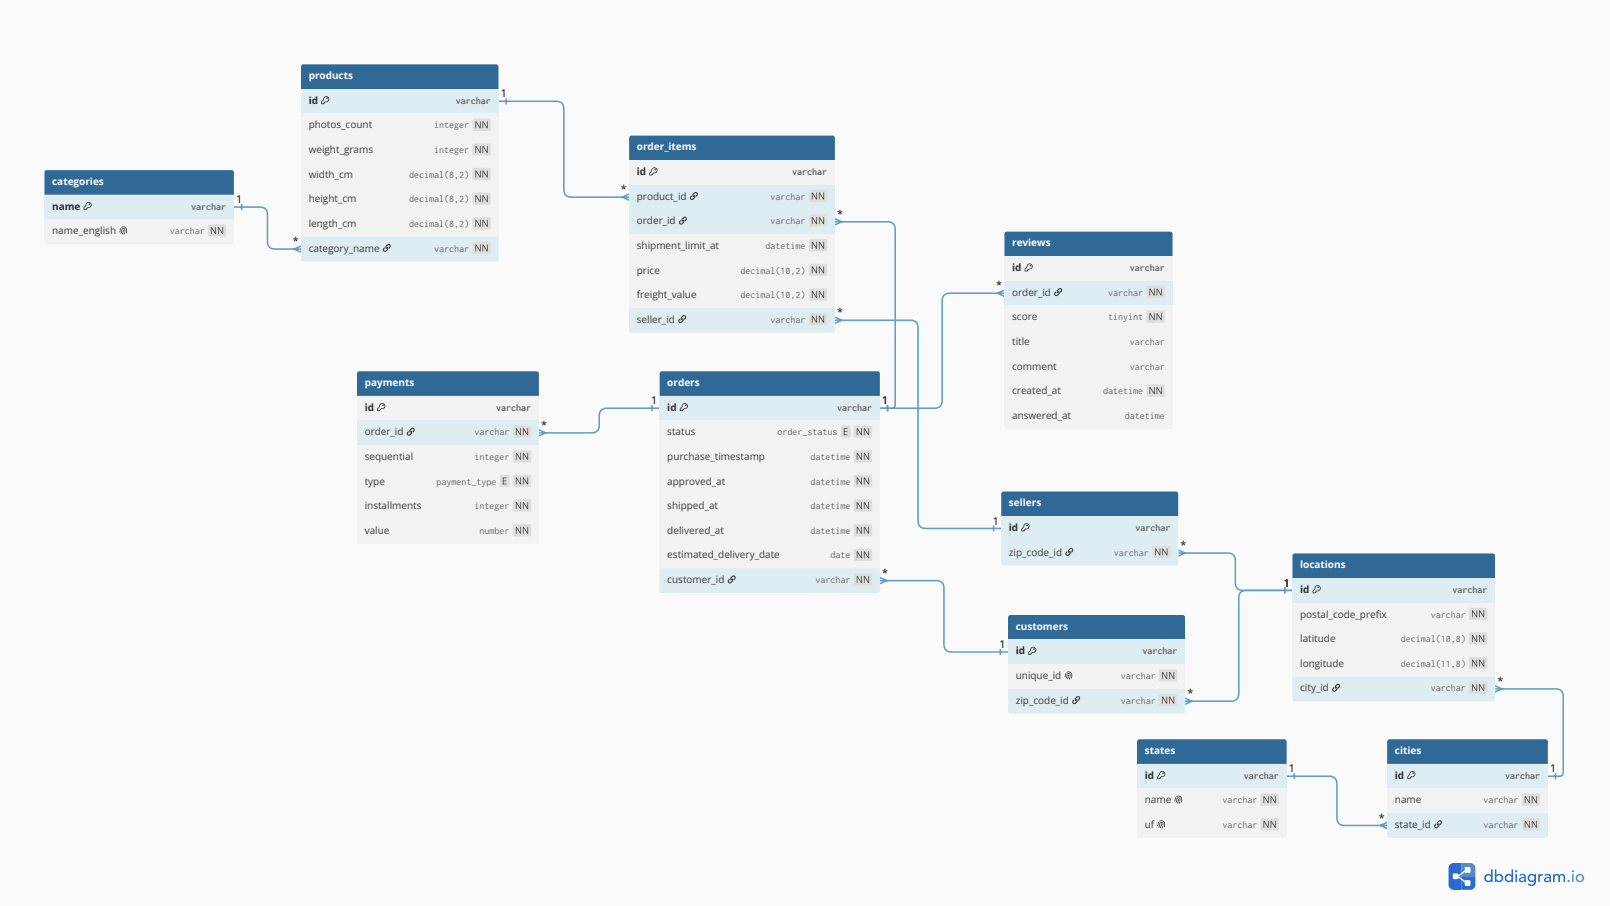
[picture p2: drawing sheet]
<svg xmlns="http://www.w3.org/2000/svg" width="677mm" height="381mm" viewBox="0 0 677 381" stroke-linecap="round" stroke-linejoin="round" font-family="sans-serif">
<path d="M0 0h677.3v381h-677.3z" fill="#fafafa"/>
<path d="M614.9 362.9h3.7l1.5 .7 .6 1.5v3.4h-5.8z" fill="#428cff"/>
<path d="M614.9 368.5h5.8v3.6l-.6 1.5-1.5 .6h-3.7z" fill="#2670de"/>
<path d="M610.1 363.6l1.5-.7h3.3v11.3l-3.9-.1-1.3-1-.3-1v-7z" fill="#2161cf"/>
<g fill="#fff">
<path d="M612.5 368.8l4.7-3.4 .3 .5-4.7 3.3z"/>
<path d="M612.8 367.8l4.5 3.5-.3 .4-4.5-3.5z"/>
<path d="M611.4 367.4l2.2 .1-.2 2.2-2.1-.2zM616.3 364.8l2.1-.1 .2 2.1-2.2 .2zM616.3 370.3l2.1-.1 .2 2.1-2.2 .2z"/>
</g>
<path d="M624.9 368l1.2-.5 1.2 .6v-2.5h.6v5.3h-.6v-.5a1.71 1.71 0 0 1-2.5 .1 1.71 1.71 0 0 1 .1-2.5zM625 369.3a1.15 1.15 0 0 0 2.3 0 1.15 1.15 0 0 0-2.3 0zM628.9 365.6h.6v2.5a1.68 1.68 0 0 1 2.4 0 1.68 1.68 0 0 1 0 2.3 1.68 1.68 0 0 1-2.4 0v.5h-.6zM629.5 369.3a1.15 1.15 0 0 0 2.3 0 1.15 1.15 0 0 0-2.3 0zM633.5 368l1.2-.5 1.2 .6v-2.5h.7v5.3h-.7v-.5a1.71 1.71 0 0 1-2.5 .1 1.71 1.71 0 0 1 .1-2.5zM633.7 369.3a1.14 1.14 0 0 0 2.2 0 1.14 1.14 0 0 0-2.2 0zM637.4 366.4a.46 .46 0 0 1 .9 0 .46 .46 0 0 1-.9 0zM637.5 367.6h.7v3.3h-.7zM639.2 368a1.56 1.56 0 0 1 2.7 .6v2.3h-.5v-.5a1.2 1.2 0 0 1-1.6 .7 1.2 1.2 0 0 1-.7-1.5 1.2 1.2 0 0 1 1.5-.7h.7a.95 .95 0 0 0-.7-.9 .95 .95 0 0 0-1 .4zM639.8 369.6a.79 .79 0 0 0 .8 .9 .79 .79 0 0 0 .7-1l-.6-.2zM643.2 368l1.2-.5 1.2 .6v-.5h.6v3.3a1.97 1.97 0 0 1-1.4 1.7 1.97 1.97 0 0 1-2.1-.6l.5-.5a1.32 1.32 0 0 0 1.6 .5 1.32 1.32 0 0 0 .7-1.6 1.68 1.68 0 0 1-2.4 0 1.68 1.68 0 0 1 .1-2.4zM643.4 369.2a1.11 1.11 0 0 0 2.2 0 1.11 1.11 0 0 0-2.2 0zM647.1 367.6h.7v.5l.5-.5h.8l-.2 .6a.92 .92 0 0 0-1.1 1.1v1.6h-.7zM649.8 368a1.56 1.56 0 0 1 2.7 .6v2.3h-.6v-.5a1.2 1.2 0 0 1-1.5 .7 1.2 1.2 0 0 1-.7-1.5 1.2 1.2 0 0 1 1.5-.7h.7a.95 .95 0 0 0-.7-.9 .95 .95 0 0 0-1.1 .4zM650.4 369.6a.79 .79 0 0 0 .8 .9 .79 .79 0 0 0 .7-1l-.6-.2zM653.4 367.6h.6v.5l.5-.5 .8-.1a.88 .88 0 0 0 1.5 .1h.8l.7 .5 .1 2.8h-.6v-2a.8 .8 0 0 0-.9-.8 .8 .8 0 0 0-.7 1v1.8h-.6v-1.7a.82 .82 0 0 0-.8-1.1 .82 .82 0 0 0-.7 1.1v1.7h-.7z" fill="#2161cf"/>
<path d="M659.5 370.5a.46 .46 0 0 1 .9 0 .46 .46 0 0 1-.9 0zM661.3 366.4a.46 .46 0 0 1 .9 0 .46 .46 0 0 1-.9 0zM661.4 367.6h.7v3.3h-.7zM662.9 369.2a1.77 1.77 0 0 1 3.5 0 1.77 1.77 0 0 1-3.5 0zM663.6 369.3a1.15 1.15 0 0 0 2.3 0 1.15 1.15 0 0 0-2.3 0z" fill="#428cff"/>
<g fill="none" stroke="#619ccc" stroke-width=".65" stroke-linecap="butt">
<path d="M209.7 42.6h24.3a2.86 2.86 0 0 1 3.2 3.2v33.9a2.86 2.86 0 0 0 3.2 3.2h24.3M213 41.3v2.6M98.4 87.1h10.9a2.86 2.86 0 0 1 3.2 3.2v11.2a2.86 2.86 0 0 0 3.3 3.2h10.8M101.6 85.8v2.6M264.7 81.6l-2.9 1.3 2.9 1.3M351.2 93.3h22.2a2.86 2.86 0 0 1 3.2 3.2v73.6l-.4 1.2a3.3 3.3 0 0 1-2.8 .4M351.2 92l2.9 1.3-2.9 1.3M126.6 103.4l-2.9 1.3 2.9 1.3M351.2 134.7h31.8a2.86 2.86 0 0 1 3.2 3.2v81.1a2.86 2.86 0 0 0 3.3 3.2h31.7M351.2 133.4l2.9 1.3-2.9 1.3M422.6 123.3h-23a2.86 2.86 0 0 0-3.2 3.2v41.9a2.86 2.86 0 0 1-3.3 3.3h-19.7M422.6 122l-2.9 1.3 2.9 1.3"/>
<path d="M274.3 170.4v2.6M277.5 171.7h-22.2a2.86 2.86 0 0 0-3.2 3.2v3.9a2.86 2.86 0 0 1-3.2 3.2h-22.2M370.2 171.7h3.2M373.4 170.4v2.6M226.7 180.7l2.9 1.3-2.9 1.3M418 220.9v2.6M495.7 232.6h20.8a2.86 2.86 0 0 1 3.2 3.2v9.2a2.86 2.86 0 0 0 3.2 3.3h17.6M495.7 231.3l2.9 1.3-2.9 1.3M370.2 244.2h23.7a2.86 2.86 0 0 1 3.2 3.2v23.5a2.86 2.86 0 0 0 3.3 3.3h23.7M370.2 242.9l2.9 1.3-2.9 1.3M540.5 248.3h-16.1a2.86 2.86 0 0 0-3.3 3.2v40.2a2.86 2.86 0 0 1-3.2 3.2h-19.4M540.5 247v2.6"/>
<path d="M543.7 248.3h-3.2M420.9 272.9v2.6M498.5 293.6l3 1.3-3 1.3M629 289.7h25.4a2.86 2.86 0 0 1 3.2 3.2v31.9l-.4 1.2a3.3 3.3 0 0 1-2.8 .4h-3.2M629 288.4l2.9 1.3-2.9 1.3M541.3 326.4h17.9a2.86 2.86 0 0 1 3.2 3.3v14.2a2.86 2.86 0 0 0 3.3 3.2h17.9M544.5 325.1v2.6M654.4 325.1v2.6M583.6 345.8l-2.9 1.3 2.9 1.3"/>
</g>
<path d="M126.9 27.4l.7-.3h81.1l.7 .3 .3 .6v81l-.3 .6-.7 .3h-81.1l-.7-.3-.3-.6v-81z" fill="#f2f2f2"/>
<path d="M126.9 27.4l.7-.3h81.1l.7 .3 .3 .6v9.4h-83.1v-9.4z" fill="#306996"/>
<path d="M126.6 37.4h83.1v10.4h-83.1z" fill="#deedf2"/>
<path d="M136.6 41a.96 .96 0 0 1 1.6 .5 .96 .96 0 0 1-1.3 1.1l-.8 .6v.3h-.7v-.6l.9-.9zM136.2 40.9l-.2 1-.9 .8 .1 1.1h1.1l.7-.9a1.27 1.27 0 0 0 1.4-1.7 1.27 1.27 0 0 0-2.2-.3zM137.2 41.4a.35 .35 0 0 0 .7 0 .35 .35 0 0 0-.7 0z" fill="#2b2b2b"/>
<path d="M126.6 47.8h83.1v10.3h-83.1z" fill="#f2f2f2"/>
<path d="M199 50h7.2l.3 .5-.1 4.2-.6 .4-6.8-.1-.3-.6v-3.9z" fill="#dedede"/>
<g fill="#3d3d3d">
<path d="M200 51h.4l1.5 2.5v-2.5h.3v2.9h-.4l-1.5-2.4v2.4h-.3z"/>
<path d="M203 51h.4l1.5 2.5v-2.5h.3v2.9h-.4l-1.5-2.4v2.4h-.3z"/>
</g>
<path d="M126.6 58.1h83.1v10.4h-83.1z" fill="#f2f2f2"/>
<path d="M199 60.3h7.2l.3 .6-.1 4.2-.6 .3-6.8-.1-.3-.5v-3.9z" fill="#dedede"/>
<g fill="#3d3d3d">
<path d="M200 61.4h.4l1.5 2.4v-2.4h.3v2.9h-.4l-1.5-2.5v2.5h-.3z"/>
<path d="M203 61.4h.4l1.5 2.4v-2.4h.3v2.9h-.4l-1.5-2.5v2.5h-.3z"/>
</g>
<path d="M126.6 68.5h83.1v10.4h-83.1z" fill="#f2f2f2"/>
<path d="M199 70.7h7.2l.3 .5-.1 4.3-.6 .3-6.8-.1-.3-.6v-3.9z" fill="#dedede"/>
<g fill="#3d3d3d">
<path d="M200 71.7h.4l1.5 2.5v-2.5h.3v2.9h-.4l-1.5-2.4v2.4h-.3z"/>
<path d="M203 71.7h.4l1.5 2.5v-2.5h.3v2.9h-.4l-1.5-2.4v2.4h-.3z"/>
</g>
<path d="M126.6 78.9h83.1v10.3h-83.1z" fill="#f2f2f2"/>
<path d="M199 81.1l7.2-.1 .3 .6-.1 4.2-.6 .3h-6.8l-.3-.6v-3.9z" fill="#dedede"/>
<g fill="#3d3d3d">
<path d="M200 82.1h.4l1.5 2.4v-2.4h.3v2.9h-.4l-1.5-2.4v2.4h-.3z"/>
<path d="M203 82.1h.4l1.5 2.4v-2.4h.3v2.9h-.4l-1.5-2.4v2.4h-.3z"/>
</g>
<path d="M126.6 89.2h83.1v10.4h-83.1z" fill="#f2f2f2"/>
<path d="M199 91.4h7.2l.3 .6-.1 4.2-.6 .3-6.8-.1-.3-.6v-3.8z" fill="#dedede"/>
<g fill="#3d3d3d">
<path d="M200 92.4h.4l1.5 2.5v-2.5h.3v3h-.4l-1.5-2.5v2.5h-.3z"/>
<path d="M203 92.4h.4l1.5 2.5v-2.5h.3v3h-.4l-1.5-2.5v2.5h-.3z"/>
</g>
<path d="M126.6 99.6h83.1v9.4l-.3 .6-.7 .3h-81.1l-.7-.3-.3-.6z" fill="#deedf2"/>
<path d="M162.4 103.3l.4-.5a.92 .92 0 0 1 1.6 .3 .92 .92 0 0 1-1 1.3l.5-.8-.1-.4-.5-.1-.6 .6-.2 1-.4-.7zM161.3 104.4l.6-.3-.4 1 .6 .3 .8-.7-.2-.6 .3-.3a1.24 1.24 0 0 1-.2 1.8 1.24 1.24 0 0 1-1.7-.2z" fill="#3d3d3d"/>
<path d="M199 101.8l7.2-.1 .3 .6-.1 4.2-.6 .3h-6.8l-.3-.6v-3.9z" fill="#dedede"/>
<g fill="#3d3d3d">
<path d="M200 102.8h.4l1.5 2.4v-2.4h.3v2.9h-.4l-1.5-2.4v2.4h-.3z"/>
<path d="M203 102.8h.4l1.5 2.4v-2.4h.3v2.9h-.4l-1.5-2.4v2.4h-.3z"/>
</g>
<path d="M19 71.8l.7-.3 78.1 .1 .6 .9-.1 29.5-.9 .6-78.1-.1-.6-.9v-29.1z" fill="#f2f2f2"/>
<path d="M19 71.8l.7-.3h77.7l.7 .3 .3 .7v9.4h-79.7v-9.4z" fill="#306996"/>
<path d="M18.7 81.9h79.7v10.4h-79.7z" fill="#deedf2"/>
<path d="M36.6 85.5a.96 .96 0 0 1 1.6 .5 .96 .96 0 0 1-1.3 1.1l-.8 .6v.3h-.6v-.7l.9-.9zM36.3 85.4l-.3 .9-.8 .9v1h1.2l.6-.8a1.27 1.27 0 0 0 1.5-1.7 1.27 1.27 0 0 0-2.2-.3zM37.3 85.8a.32 .32 0 0 0 .6 0 .32 .32 0 0 0-.6 0z" fill="#2b2b2b"/>
<path d="M18.7 92.3h79.7v9.3l-.3 .7-.7 .3h-77.7l-.7-.3-.3-.7z" fill="#f2f2f2"/>
<path d="M52.4 97.7l.2 .2-.4 .7zM51.8 96.7a1.26 1.26 0 0 1-.3 1.9l-.2-.1zM51.3 96.2a.83 .83 0 0 1 1.2 0 .83 .83 0 0 1-.1 1.2v-.1a.57 .57 0 0 0-.2-.9 .57 .57 0 0 0-.8 .4 1.03 1.03 0 0 1-.6 1.4zM51.1 95.5a1.7 1.7 0 0 1 2.1 .5 1.7 1.7 0 0 1-.1 2.2l-.1-.1a1.58 1.58 0 0 0 0-1.9 1.58 1.58 0 0 0-1.9-.5zM50.6 96l.3 .1-.2 .5a.69 .69 0 0 1-.4 1.1z" fill="#3d3d3d"/>
<path d="M87.7 94.5l7.1-.1 .4 .6-.1 4.2-.6 .3h-6.8l-.3-.6v-3.9z" fill="#dedede"/>
<g fill="#3d3d3d">
<path d="M88.7 95.5h.4l1.5 2.4v-2.4h.3v2.9h-.4l-1.5-2.4v2.4h-.3z"/>
<path d="M91.7 95.5h.3l1.6 2.4v-2.4h.3v2.9h-.4l-1.5-2.4v2.4h-.3z"/>
</g>
<path d="M277.8 156.4l.7-.3h90.7l.7 .3 .3 .7v91.3l-.3 .7-.7 .2h-90.7l-.7-.2-.3-.7v-91.3z" fill="#f2f2f2"/>
<path d="M277.8 156.4l.7-.3h90.7l.7 .3 .3 .7v9.4h-92.7v-9.4z" fill="#306996"/>
<path d="M277.5 166.5h92.7v10.4h-92.7z" fill="#deedf2"/>
<path d="M287.4 170.1a.96 .96 0 0 1 1.6 .5 .96 .96 0 0 1-1.2 1.1l-.9 .6v.3h-.6v-.7l.9-.9zM287.1 170l-.2 .9-.9 .9v1h1.2l.6-.8a1.27 1.27 0 0 0 1.5-1.7 1.27 1.27 0 0 0-2.2-.3zM288.1 170.4a.35 .35 0 0 0 .7 0 .35 .35 0 0 0-.7 0z" fill="#2b2b2b"/>
<path d="M277.5 176.9h92.7v10.3h-92.7z" fill="#f2f2f2"/>
<path d="M359.4 179.1l7.2-.1 .3 .6-.1 4.2-.5 .3h-6.8l-.4-.6v-3.9z" fill="#dedede"/>
<g fill="#3d3d3d">
<path d="M360.4 180.1h.4l1.5 2.4v-2.4h.3v2.9h-.3l-1.6-2.4v2.4h-.3z"/>
<path d="M363.4 180.1h.4l1.5 2.4v-2.4h.3v2.9h-.4l-1.5-2.4v2.4h-.3z"/>
</g>
<path d="M353.9 179.1l3.3-.1 .5 .2 .1 4.3-.2 .5-3.3 .1-.6-.2-.1-4.3z" fill="#dedede"/>
<path d="M354.9 180.1h1.6v.3h-1.2v.9h1.2v.3h-1.2v1.1h1.2v.3h-1.6z" fill="#3d3d3d"/>
<path d="M277.5 187.2h92.7v10.4h-92.7z" fill="#f2f2f2"/>
<path d="M359.4 189.4h7.2l.3 .6-.1 4.2-.5 .3-6.8-.1-.4-.6v-3.8z" fill="#dedede"/>
<g fill="#3d3d3d">
<path d="M360.4 190.4h.4l1.5 2.5v-2.5h.3v3h-.3l-1.6-2.5v2.5h-.3z"/>
<path d="M363.4 190.4h.4l1.5 2.5v-2.5h.3v3h-.4l-1.5-2.5v2.5h-.3z"/>
</g>
<path d="M277.5 197.6h92.7v10.3h-92.7z" fill="#f2f2f2"/>
<path d="M359.4 199.8h7.2l.3 .5-.1 4.2-.5 .3h-6.8l-.4-.6v-3.9z" fill="#dedede"/>
<g fill="#3d3d3d">
<path d="M360.4 200.8h.4l1.5 2.4v-2.4h.3v2.9h-.3l-1.6-2.4v2.4h-.3z"/>
<path d="M363.4 200.8h.4l1.5 2.4v-2.4h.3v2.9h-.4l-1.5-2.4v2.4h-.3z"/>
</g>
<path d="M277.5 207.9h92.7v10.4h-92.7z" fill="#f2f2f2"/>
<path d="M359.4 210.1h7.2l.3 .6-.1 4.2-.5 .3-6.8-.1-.4-.5v-3.9z" fill="#dedede"/>
<g fill="#3d3d3d">
<path d="M360.4 211.2h.4l1.5 2.4v-2.4h.3v2.9h-.3l-1.6-2.5v2.5h-.3z"/>
<path d="M363.4 211.2h.4l1.5 2.4v-2.4h.3v2.9h-.4l-1.5-2.5v2.5h-.3z"/>
</g>
<path d="M277.5 218.3h92.7v10.3h-92.7z" fill="#f2f2f2"/>
<path d="M359.4 220.5h7.2l.3 .5-.1 4.2-.5 .4-6.8-.1-.4-.6v-3.9z" fill="#dedede"/>
<g fill="#3d3d3d">
<path d="M360.4 221.5h.4l1.5 2.5v-2.5h.3v2.9h-.3l-1.6-2.4v2.4h-.3z"/>
<path d="M363.4 221.5h.4l1.5 2.5v-2.5h.3v2.9h-.4l-1.5-2.4v2.4h-.3z"/>
</g>
<path d="M277.5 228.6h92.7v10.4h-92.7z" fill="#f2f2f2"/>
<path d="M359.4 230.8h7.2l.3 .6-.1 4.2-.5 .3-6.8-.1-.4-.5v-3.9z" fill="#dedede"/>
<g fill="#3d3d3d">
<path d="M360.4 231.9h.4l1.5 2.4v-2.4h.3v2.9h-.3l-1.6-2.5v2.5h-.3z"/>
<path d="M363.4 231.9h.4l1.5 2.4v-2.4h.3v2.9h-.4l-1.5-2.5v2.5h-.3z"/>
</g>
<path d="M277.5 239h92.7v9.4l-.3 .7-.7 .2h-90.7l-.7-.2-.3-.7z" fill="#deedf2"/>
<path d="M307.5 242.7l.4-.4a.92 .92 0 0 1 1.6 .3 .92 .92 0 0 1-1 1.2l.5-.8-.1-.4-.5-.1-.6 .6-.2 1-.4-.7zM306.4 243.8l.6-.2-.4 1 .6 .3 .8-.8-.2-.6 .3-.2a1.24 1.24 0 0 1-.2 1.7 1.24 1.24 0 0 1-1.7-.2z" fill="#3d3d3d"/>
<path d="M359.4 241.2h7.2l.3 .5-.1 4.2-.5 .4-6.8-.1-.4-.6v-3.9z" fill="#dedede"/>
<g fill="#3d3d3d">
<path d="M360.4 242.2h.4l1.5 2.5v-2.5h.3v2.9h-.3l-1.6-2.4v2.4h-.3z"/>
<path d="M363.4 242.2h.4l1.5 2.5v-2.5h.3v2.9h-.4l-1.5-2.4v2.4h-.3z"/>
</g>
<path d="M265 57.3l.7-.3h84.6l.7 .3 .2 .7v80.9l-.2 .7-.7 .3h-84.6l-.7-.3-.3-.7v-80.9z" fill="#f2f2f2"/>
<path d="M265 57.3l.7-.3h84.6l.7 .3 .2 .7v9.4h-86.5v-9.4z" fill="#306996"/>
<path d="M264.7 67.4h86.5v10.3h-86.5z" fill="#f2f2f2"/>
<path d="M274.6 71a.96 .96 0 0 1 1.6 .5 .96 .96 0 0 1-1.3 1l-.8 .6v.4h-.6v-.7l.9-.9zM274.3 70.9l-.3 .9-.8 .9v1h1.2l.6-.8a1.27 1.27 0 0 0 1.5-1.7 1.27 1.27 0 0 0-2.2-.3zM275.3 71.3a.32 .32 0 0 0 .6 0 .32 .32 0 0 0-.6 0z" fill="#2b2b2b"/>
<path d="M264.7 77.7h86.5v10.4h-86.5z" fill="#deedf2"/>
<path d="M291.5 81.5l.5-.5a.92 .92 0 0 1 1.5 .3 .92 .92 0 0 1-.9 1.3l.5-.8-.1-.5-.5-.1-.6 .6-.2 1.1-.4-.8zM290.5 82.5l.6-.2-.4 1 .6 .3 .7-.8-.1-.6 .3-.2a1.24 1.24 0 0 1-.2 1.7 1.24 1.24 0 0 1-1.7-.2z" fill="#3d3d3d"/>
<path d="M340.5 79.9h7.2l.3 .6-.1 4.2-.5 .3-6.8-.1-.4-.5v-3.9z" fill="#dedede"/>
<g fill="#3d3d3d">
<path d="M341.5 81h.4l1.5 2.4v-2.4h.3v2.9h-.3l-1.6-2.5v2.5h-.3z"/>
<path d="M344.5 81h.4l1.5 2.4v-2.4h.3v2.9h-.4l-1.5-2.5v2.5h-.3z"/>
</g>
<path d="M264.7 88.1h86.5v10.3h-86.5z" fill="#deedf2"/>
<path d="M286.9 91.8l.5-.4a.92 .92 0 0 1 1.6 .3 .92 .92 0 0 1-1 1.2l.5-.8-.1-.4-.5-.1-.6 .6-.2 1-.4-.7zM285.9 92.9l.6-.2-.4 1 .6 .3 .8-.8-.2-.6 .3-.2a1.24 1.24 0 0 1-.2 1.7 1.24 1.24 0 0 1-1.7-.2z" fill="#3d3d3d"/>
<path d="M340.5 90.3h7.2l.3 .5-.1 4.2-.5 .4-6.8-.1-.4-.6v-3.9z" fill="#dedede"/>
<g fill="#3d3d3d">
<path d="M341.5 91.3h.4l1.5 2.5v-2.5h.3v2.9h-.3l-1.6-2.4v2.4h-.3z"/>
<path d="M344.5 91.3h.4l1.5 2.5v-2.5h.3v2.9h-.4l-1.5-2.4v2.4h-.3z"/>
</g>
<path d="M264.7 98.4h86.5v10.4h-86.5z" fill="#f2f2f2"/>
<path d="M340.5 100.7l7.2-.1 .3 .6-.1 4.2-.5 .3-6.8-.1-.4-.5v-3.9z" fill="#dedede"/>
<g fill="#3d3d3d">
<path d="M341.5 101.7h.4l1.5 2.4v-2.4h.3v2.9h-.3l-1.6-2.5v2.5h-.3z"/>
<path d="M344.5 101.7h.4l1.5 2.4v-2.4h.3v2.9h-.4l-1.5-2.5v2.5h-.3z"/>
</g>
<path d="M264.7 108.8h86.5v10.4h-86.5z" fill="#f2f2f2"/>
<path d="M340.5 111h7.2l.3 .6-.1 4.2-.5 .3-6.8-.1-.4-.6v-3.8z" fill="#dedede"/>
<g fill="#3d3d3d">
<path d="M341.5 112h.4l1.5 2.5v-2.5h.3v3h-.3l-1.6-2.5v2.5h-.3z"/>
<path d="M344.5 112h.4l1.5 2.5v-2.5h.3v3h-.4l-1.5-2.5v2.5h-.3z"/>
</g>
<path d="M264.7 119.2h86.5v10.3h-86.5z" fill="#f2f2f2"/>
<path d="M340.5 121.4l7.2-.1 .3 .6-.1 4.2-.5 .3h-6.8l-.4-.6v-3.9z" fill="#dedede"/>
<g fill="#3d3d3d">
<path d="M341.5 122.4h.4l1.5 2.4v-2.4h.3v2.9h-.3l-1.6-2.4v2.4h-.3z"/>
<path d="M344.5 122.4h.4l1.5 2.4v-2.4h.3v2.9h-.4l-1.5-2.4v2.4h-.3z"/>
</g>
<path d="M264.7 129.5h86.5v9.4l-.2 .7-.7 .3h-84.6l-.7-.3-.3-.7z" fill="#deedf2"/>
<path d="M286.6 133.3l.5-.5a.92 .92 0 0 1 1.5 .3 .92 .92 0 0 1-.9 1.2l.5-.7-.1-.5-.5-.1-.7 .6-.1 1.1-.5-.8zM285.6 134.3l.5-.2-.3 1 .6 .3 .7-.8-.2-.6 .4-.2a1.24 1.24 0 0 1-.2 1.7 1.24 1.24 0 0 1-1.8-.2z" fill="#3d3d3d"/>
<path d="M340.5 131.7h7.2l.3 .6-.1 4.2-.5 .3-6.8-.1-.4-.6v-3.8z" fill="#dedede"/>
<g fill="#3d3d3d">
<path d="M341.5 132.8h.4l1.5 2.4v-2.4h.3v2.9h-.3l-1.6-2.5v2.5h-.3z"/>
<path d="M344.5 132.8h.4l1.5 2.4v-2.4h.3v2.9h-.4l-1.5-2.5v2.5h-.3z"/>
</g>
<path d="M150.5 156.4l.7-.3h74.5l.7 .3 .3 .7v70.6l-.3 .7-.7 .2h-74.5l-.7-.2-.3-.7v-70.6z" fill="#f2f2f2"/>
<path d="M150.5 156.4l.7-.3h74.5l.7 .3 .3 .7v9.4h-76.5v-9.4z" fill="#306996"/>
<path d="M150.2 166.5h76.5v10.4h-76.5z" fill="#f2f2f2"/>
<path d="M160.1 170.1a.96 .96 0 0 1 1.6 .5 .96 .96 0 0 1-1.3 1.1l-.8 .6v.3h-.6v-.7l.9-.9zM159.8 170l-.3 .9-.8 .9v1h1.2l.6-.8a1.27 1.27 0 0 0 1.5-1.7 1.27 1.27 0 0 0-2.2-.3zM160.8 170.4a.32 .32 0 0 0 .6 0 .32 .32 0 0 0-.6 0z" fill="#2b2b2b"/>
<path d="M150.2 176.9h76.5v10.3h-76.5z" fill="#deedf2"/>
<path d="M172.4 180.6l.5-.5a.92 .92 0 0 1 1.5 .3 .92 .92 0 0 1-.9 1.3l.5-.8-.1-.4-.5-.1-.6 .5-.2 1.1-.4-.7zM171.4 181.7l.6-.3-.4 1 .6 .3 .8-.8-.2-.6 .3-.2a1.24 1.24 0 0 1-.2 1.7 1.24 1.24 0 0 1-1.7-.1z" fill="#3d3d3d"/>
<path d="M216 179.1l7.2-.1 .3 .6-.1 4.2-.6 .3h-6.8l-.3-.6v-3.9z" fill="#dedede"/>
<g fill="#3d3d3d">
<path d="M217 180.1h.4l1.5 2.4v-2.4h.3v2.9h-.4l-1.5-2.4v2.4h-.3z"/>
<path d="M220 180.1h.4l1.5 2.4v-2.4h.3v2.9h-.4l-1.5-2.4v2.4h-.3z"/>
</g>
<path d="M150.2 187.2h76.5v10.4h-76.5z" fill="#f2f2f2"/>
<path d="M216 189.4h7.2l.3 .6-.1 4.2-.6 .3-6.8-.1-.3-.6v-3.8z" fill="#dedede"/>
<g fill="#3d3d3d">
<path d="M217 190.4h.4l1.5 2.5v-2.5h.3v3h-.4l-1.5-2.5v2.5h-.3z"/>
<path d="M220 190.4h.4l1.5 2.5v-2.5h.3v3h-.4l-1.5-2.5v2.5h-.3z"/>
</g>
<path d="M150.2 197.6h76.5v10.3h-76.5z" fill="#f2f2f2"/>
<path d="M216 199.8h7.2l.3 .5-.1 4.2-.6 .3h-6.8l-.3-.6v-3.9z" fill="#dedede"/>
<g fill="#3d3d3d">
<path d="M217 200.8h.4l1.5 2.4v-2.4h.3v2.9h-.4l-1.5-2.4v2.4h-.3z"/>
<path d="M220 200.8h.4l1.5 2.4v-2.4h.3v2.9h-.4l-1.5-2.4v2.4h-.3z"/>
</g>
<path d="M210.5 199.8l3.3-.1 .5 .2 .1 4.3-.3 .5-3.2 .1-.6-.2-.1-4.3z" fill="#dedede"/>
<path d="M211.5 200.8h1.6v.3h-1.3v.9h1.2v.3h-1.2v1.1h1.3v.3h-1.6z" fill="#3d3d3d"/>
<path d="M150.2 207.9h76.5v10.4h-76.5z" fill="#f2f2f2"/>
<path d="M216 210.1h7.2l.3 .6-.1 4.2-.6 .3-6.8-.1-.3-.5v-3.9z" fill="#dedede"/>
<g fill="#3d3d3d">
<path d="M217 211.2h.4l1.5 2.4v-2.4h.3v2.9h-.4l-1.5-2.5v2.5h-.3z"/>
<path d="M220 211.2h.4l1.5 2.4v-2.4h.3v2.9h-.4l-1.5-2.5v2.5h-.3z"/>
</g>
<path d="M150.2 218.3h76.5v9.4l-.3 .7-.7 .2h-74.5l-.7-.2-.3-.7z" fill="#f2f2f2"/>
<path d="M216 220.5h7.2l.3 .5-.1 4.2-.6 .4-6.8-.1-.3-.6v-3.9z" fill="#dedede"/>
<g fill="#3d3d3d">
<path d="M217 221.5h.4l1.5 2.5v-2.5h.3v2.9h-.4l-1.5-2.4v2.4h-.3z"/>
<path d="M220 221.5h.4l1.5 2.5v-2.5h.3v2.9h-.4l-1.5-2.4v2.4h-.3z"/>
</g>
<path d="M422.9 97.7l.7-.3h68.7l.7 .3 .3 .7v80.9l-.3 .7-.7 .3h-68.7l-.7-.3-.3-.7v-80.9z" fill="#f2f2f2"/>
<path d="M422.9 97.7l.7-.3h68.7l.7 .3 .3 .7v9.4h-70.7v-9.4z" fill="#306996"/>
<path d="M422.6 107.8h70.7v10.3h-70.7z" fill="#f2f2f2"/>
<path d="M432.5 111.4a.96 .96 0 0 1 1.6 .5 .96 .96 0 0 1-1.3 1l-.8 .6v.3h-.6v-.6l.9-.9zM432.2 111.3l-.3 .9-.8 .9v1h1.2l.6-.8a1.27 1.27 0 0 0 1.5-1.7 1.27 1.27 0 0 0-2.2-.3zM433.2 111.7a.32 .32 0 0 0 .6 0 .32 .32 0 0 0-.6 0z" fill="#2b2b2b"/>
<path d="M422.6 118.1h70.7v10.4h-70.7z" fill="#deedf2"/>
<path d="M444.8 121.9l.5-.5a.92 .92 0 0 1 1.5 .3 .92 .92 0 0 1-.9 1.3l.5-.8-.1-.5-.5-.1-.6 .6-.2 1.1-.5-.8zM443.8 122.9l.6-.2-.4 1 .6 .3 .7-.8-.1-.6 .3-.2a1.24 1.24 0 0 1-.2 1.7 1.24 1.24 0 0 1-1.7-.2z" fill="#3d3d3d"/>
<path d="M482.6 120.3h7.1l.4 .6-.1 4.2-.6 .3-6.8-.1-.3-.5v-3.9z" fill="#dedede"/>
<g fill="#3d3d3d">
<path d="M483.6 121.4h.4l1.5 2.4v-2.4h.3v2.9h-.4l-1.5-2.5v2.5h-.3z"/>
<path d="M486.6 121.4h.3l1.6 2.4v-2.4h.3v2.9h-.4l-1.5-2.5v2.5h-.3z"/>
</g>
<path d="M422.6 128.5h70.7v10.3h-70.7z" fill="#f2f2f2"/>
<path d="M482.6 130.7h7.1l.4 .5-.1 4.2-.6 .4-6.8-.1-.3-.6v-3.9z" fill="#dedede"/>
<g fill="#3d3d3d">
<path d="M483.6 131.7h.4l1.5 2.5v-2.5h.3v2.9h-.4l-1.5-2.4v2.4h-.3z"/>
<path d="M486.6 131.7h.3l1.6 2.5v-2.5h.3v2.9h-.4l-1.5-2.4v2.4h-.3z"/>
</g>
<g fill="#f2f2f2">
<path d="M422.6 138.8h70.7v10.4h-70.7z"/>
<path d="M422.6 149.2h70.7v10.4h-70.7z"/>
<path d="M422.6 159.6h70.7v10.3h-70.7z"/>
</g>
<path d="M482.6 161.8l7.1-.1 .4 .6-.1 4.2-.6 .3h-6.8l-.3-.6v-3.9z" fill="#dedede"/>
<g fill="#3d3d3d">
<path d="M483.6 162.8h.4l1.5 2.4v-2.4h.3v2.9h-.4l-1.5-2.4v2.4h-.3z"/>
<path d="M486.6 162.8h.3l1.6 2.4v-2.4h.3v2.9h-.4l-1.5-2.4v2.4h-.3z"/>
</g>
<g fill="#f2f2f2">
<path d="M422.6 169.9h70.7v9.4l-.3 .7-.7 .3h-68.7l-.7-.3-.3-.7z"/>
<path d="M424.4 258.9l.7-.3 72.9 .1 .5 .9v39.9l-.9 .6-72.9-.1-.6-.9v-39.5z"/>
</g>
<path d="M424.4 258.9l.7-.3h72.5l.7 .3 .2 .7v9.4h-74.4v-9.4z" fill="#306996"/>
<path d="M424.1 269h74.4v10.4h-74.4z" fill="#deedf2"/>
<path d="M434 272.6a.96 .96 0 0 1 1.6 .5 .96 .96 0 0 1-1.3 1.1l-.8 .6v.3h-.6v-.7l.9-.9zM433.7 272.5l-.3 .9-.8 .9v1h1.2l.6-.8a1.27 1.27 0 0 0 1.5-1.7 1.27 1.27 0 0 0-2.2-.3zM434.7 272.9a.32 .32 0 0 0 .6 0 .32 .32 0 0 0-.6 0z" fill="#2b2b2b"/>
<path d="M424.1 279.4h74.4v10.3h-74.4z" fill="#f2f2f2"/>
<path d="M450 284.8l.3 .2-.5 .7zM449.4 283.8a1.26 1.26 0 0 1-.2 1.9l-.3-.1zM449 283.3a.83 .83 0 0 1 1.2 0 .83 .83 0 0 1-.1 1.2l-.1-.1a.57 .57 0 0 0-.1-.9 .57 .57 0 0 0-.9 .4 1.03 1.03 0 0 1-.5 1.4zM448.8 282.6a1.7 1.7 0 0 1 2.1 .5 1.7 1.7 0 0 1-.2 2.2l-.1-.1a1.58 1.58 0 0 0 0-1.9 1.58 1.58 0 0 0-1.9-.5zM448.2 283.1l.3 .1-.1 .5a.69 .69 0 0 1-.5 1.1z" fill="#3d3d3d"/>
<path d="M487.8 281.6l7.2-.1 .3 .6-.1 4.2-.5 .3h-6.8l-.4-.6v-3.9z" fill="#dedede"/>
<g fill="#3d3d3d">
<path d="M488.8 282.6h.4l1.5 2.4v-2.4h.3v2.9h-.3l-1.6-2.4v2.4h-.3z"/>
<path d="M491.8 282.6h.4l1.5 2.4v-2.4h.3v2.9h-.4l-1.5-2.4v2.4h-.3z"/>
</g>
<path d="M424.1 289.7h74.4v9.4l-.2 .7-.7 .3h-72.5l-.7-.3-.3-.7z" fill="#deedf2"/>
<path d="M452.4 293.5l.4-.5a.92 .92 0 0 1 1.6 .3 .92 .92 0 0 1-1 1.2l.5-.8-.1-.4-.5-.1-.6 .6-.2 1.1-.4-.8zM451.3 294.5l.6-.2-.4 1 .6 .3 .8-.8-.2-.6 .3-.2a1.24 1.24 0 0 1-.2 1.7 1.24 1.24 0 0 1-1.7-.2z" fill="#3d3d3d"/>
<path d="M487.8 291.9h7.2l.3 .6-.1 4.2-.5 .3-6.8-.1-.4-.6v-3.8z" fill="#dedede"/>
<g fill="#3d3d3d">
<path d="M488.8 292.9h.4l1.5 2.5v-2.5h.3v3h-.3l-1.6-2.5v2.5h-.3z"/>
<path d="M491.8 292.9h.4l1.5 2.5v-2.5h.3v3h-.4l-1.5-2.5v2.5h-.3z"/>
</g>
<path d="M421.5 207l.7-.3 72.9 .1 .6 .9-.1 29.5-.9 .6-72.9-.1-.6-.9v-29.1z" fill="#f2f2f2"/>
<path d="M421.5 207l.7-.3h72.5l.7 .3 .3 .7v9.4h-74.5v-9.4z" fill="#306996"/>
<path d="M421.2 217.1h74.5v10.3h-74.5z" fill="#deedf2"/>
<path d="M431.2 220.6a.96 .96 0 0 1 1.6 .5 .96 .96 0 0 1-1.3 1.1l-.8 .6v.3h-.7v-.6l.9-.9zM430.8 220.6l-.2 .9-.9 .9 .1 1h1.1l.7-.8a1.27 1.27 0 0 0 1.4-1.7 1.27 1.27 0 0 0-2.2-.3zM431.8 221a.35 .35 0 0 0 .7 0 .35 .35 0 0 0-.7 0z" fill="#2b2b2b"/>
<path d="M421.2 227.4h74.5v9.4l-.3 .7-.7 .3h-72.5l-.7-.3-.3-.7z" fill="#deedf2"/>
<path d="M449.5 231.2l.5-.5a.92 .92 0 0 1 1.5 .3 .92 .92 0 0 1-.9 1.2l.5-.8-.1-.4-.5-.1-.7 .6-.1 1-.5-.7zM448.4 232.2l.6-.2-.3 1 .6 .3 .7-.8-.2-.6 .4-.2a1.24 1.24 0 0 1-.2 1.7 1.24 1.24 0 0 1-1.8-.2z" fill="#3d3d3d"/>
<path d="M485 229.6h7.1l.3 .6v4.2l-.6 .3-6.8-.1-.3-.6v-3.8z" fill="#dedede"/>
<g fill="#3d3d3d">
<path d="M486 230.6h.3l1.6 2.5v-2.5h.3v3h-.4l-1.5-2.5v2.5h-.3z"/>
<path d="M488.9 230.6h.4l1.6 2.5-.1-2.5h.4v3h-.4l-1.6-2.5 .1 2.5h-.4z"/>
</g>
<path d="M544 233l.7-.3h83.3l.7 .3 .3 .7v60.2l-.3 .7-.7 .3h-83.3l-.7-.3-.3-.7v-60.2z" fill="#f2f2f2"/>
<path d="M544 233l.7-.3h83.3l.7 .3 .3 .7v9.4h-85.3v-9.4z" fill="#306996"/>
<path d="M543.7 243.1h85.3v10.3h-85.3z" fill="#deedf2"/>
<path d="M553.7 246.7a.96 .96 0 0 1 1.6 .5 .96 .96 0 0 1-1.3 1l-.8 .6v.4h-.7v-.7l.9-.9zM553.3 246.6l-.2 .9-.9 .9 .1 1h1.1l.7-.8a1.27 1.27 0 0 0 1.4-1.7 1.27 1.27 0 0 0-2.2-.3zM554.3 247a.35 .35 0 0 0 .7 0 .35 .35 0 0 0-.7 0z" fill="#2b2b2b"/>
<path d="M543.7 253.4h85.3v10.4h-85.3z" fill="#f2f2f2"/>
<path d="M618.2 255.7l7.2-.1 .3 .6v4.2l-.6 .3h-6.8l-.3-.6v-3.9z" fill="#dedede"/>
<g fill="#3d3d3d">
<path d="M619.3 256.7h.3l1.6 2.4v-2.4h.3v2.9h-.4l-1.5-2.4v2.4h-.3z"/>
<path d="M622.2 256.7h.4l1.5 2.4v-2.4h.3v2.9h-.3l-1.6-2.4v2.4h-.3z"/>
</g>
<path d="M543.7 263.8h85.3v10.4h-85.3z" fill="#f2f2f2"/>
<path d="M618.2 266h7.2l.3 .6v4.2l-.6 .3-6.8-.1-.3-.6v-3.8z" fill="#dedede"/>
<g fill="#3d3d3d">
<path d="M619.3 267h.3l1.6 2.5v-2.5h.3v3h-.4l-1.5-2.5v2.5h-.3z"/>
<path d="M622.2 267h.4l1.5 2.5v-2.5h.3v3h-.3l-1.6-2.5v2.5h-.3z"/>
</g>
<path d="M543.7 274.2h85.3v10.3h-85.3z" fill="#f2f2f2"/>
<path d="M618.2 276.4l7.2-.1 .3 .6v4.2l-.6 .3h-6.8l-.3-.6v-3.9z" fill="#dedede"/>
<g fill="#3d3d3d">
<path d="M619.3 277.4h.3l1.6 2.4v-2.4h.3v2.9h-.4l-1.5-2.4v2.4h-.3z"/>
<path d="M622.2 277.4h.4l1.5 2.4v-2.4h.3v2.9h-.3l-1.6-2.4v2.4h-.3z"/>
</g>
<path d="M543.7 284.5h85.3v9.4l-.3 .7-.7 .3h-83.3l-.7-.3-.3-.7z" fill="#deedf2"/>
<path d="M561.8 288.3l.4-.5a.92 .92 0 0 1 1.6 .3 .92 .92 0 0 1-1 1.2l.5-.7-.1-.5-.5-.1-.6 .6-.2 1.1-.4-.8zM560.7 289.3l.6-.2-.4 1 .6 .3 .8-.8-.2-.6 .3-.2a1.24 1.24 0 0 1-.2 1.7 1.24 1.24 0 0 1-1.7-.2z" fill="#3d3d3d"/>
<path d="M618.2 286.7h7.2l.3 .6v4.2l-.6 .3-6.8-.1-.3-.5v-3.9z" fill="#dedede"/>
<g fill="#3d3d3d">
<path d="M619.3 287.8h.3l1.6 2.4v-2.4h.3v2.9h-.4l-1.5-2.5v2.5h-.3z"/>
<path d="M622.2 287.8h.4l1.5 2.4v-2.4h.3v2.9h-.3l-1.6-2.5v2.5h-.3z"/>
</g>
<path d="M583.9 311.2l.7-.3 66 .1 .6 .9-.1 39.8-.9 .6-66-.1-.6-.9v-39.4z" fill="#f2f2f2"/>
<path d="M583.9 311.2l.7-.3h65.6l.7 .3 .3 .7v9.3h-67.6v-9.3z" fill="#306996"/>
<path d="M583.6 321.2h67.6v10.4h-67.6z" fill="#deedf2"/>
<path d="M593.5 324.8a.96 .96 0 0 1 1.6 .5 .96 .96 0 0 1-1.3 1.1l-.8 .6v.3h-.6v-.6l.9-.9zM593.2 324.8l-.3 .9-.8 .9v1h1.2l.6-.8a1.27 1.27 0 0 0 1.5-1.7 1.27 1.27 0 0 0-2.2-.3zM594.2 325.2a.32 .32 0 0 0 .6 0 .32 .32 0 0 0-.6 0z" fill="#2b2b2b"/>
<path d="M583.6 331.6h67.6v10.4h-67.6z" fill="#f2f2f2"/>
<path d="M640.4 333.8h7.2l.3 .5v4.3l-.6 .3-6.8-.1-.3-.6v-3.9z" fill="#dedede"/>
<g fill="#3d3d3d">
<path d="M641.5 334.8h.3l1.6 2.5v-2.5h.3v2.9h-.4l-1.5-2.4v2.4h-.3z"/>
<path d="M644.4 334.8h.4l1.5 2.5v-2.5h.3v2.9h-.3l-1.6-2.4v2.4h-.3z"/>
</g>
<path d="M583.6 342h67.6v9.3l-.3 .7-.7 .3h-65.6l-.7-.3-.3-.7z" fill="#deedf2"/>
<path d="M604.6 345.7l.5-.5a.92 .92 0 0 1 1.5 .3 .92 .92 0 0 1-.9 1.3l.5-.8-.1-.4-.5-.1-.6 .5-.2 1.1-.4-.7zM603.6 346.8l.6-.3-.4 1 .6 .3 .8-.8-.2-.6 .3-.2a1.24 1.24 0 0 1-.2 1.7 1.24 1.24 0 0 1-1.7-.1z" fill="#3d3d3d"/>
<path d="M640.4 344.2l7.2-.1 .3 .6v4.2l-.6 .3h-6.8l-.3-.6v-3.9z" fill="#dedede"/>
<g fill="#3d3d3d">
<path d="M641.5 345.2h.3l1.6 2.4v-2.4h.3v2.9h-.4l-1.5-2.4v2.4h-.3z"/>
<path d="M644.4 345.2h.4l1.5 2.4v-2.4h.3v2.9h-.3l-1.6-2.4v2.4h-.3z"/>
</g>
<path d="M478.7 311.2l.6-.3 61.4 .1 .6 .9-.1 39.8-.9 .6-61.3-.1-.6-.9v-39.4z" fill="#f2f2f2"/>
<path d="M478.7 311.2l.6-.3h61l.7 .3 .3 .7v9.3h-62.9v-9.3z" fill="#306996"/>
<path d="M478.4 321.2h62.9v10.4h-62.9z" fill="#deedf2"/>
<path d="M488.3 324.8a.96 .96 0 0 1 1.6 .5 .96 .96 0 0 1-1.3 1.1l-.8 .6v.3h-.6v-.6l.9-.9zM487.9 324.8l-.2 .9-.8 .9v1h1.2l.6-.8a1.27 1.27 0 0 0 1.5-1.7 1.27 1.27 0 0 0-2.3-.3zM489 325.2a.32 .32 0 0 0 .6 0 .32 .32 0 0 0-.6 0z" fill="#2b2b2b"/>
<path d="M478.4 331.6h62.9v10.4h-62.9z" fill="#f2f2f2"/>
<path d="M496.2 337l.3 .2-.5 .8zM495.7 336a1.26 1.26 0 0 1-.3 1.9l-.3-.1zM495.2 335.5a.83 .83 0 0 1 1.2 0 .83 .83 0 0 1-.1 1.3v-.2a.57 .57 0 0 0-.2-.9 .57 .57 0 0 0-.8 .4 1.03 1.03 0 0 1-.6 1.5zM495 334.8a1.7 1.7 0 0 1 2.1 .6 1.7 1.7 0 0 1-.2 2.1l-.1-.1a1.58 1.58 0 0 0 0-1.9 1.58 1.58 0 0 0-1.8-.5zM494.5 335.4h.3l-.2 .5a.69 .69 0 0 1-.4 1.1z" fill="#3d3d3d"/>
<path d="M530.5 333.8h7.2l.3 .5v4.3l-.6 .3-6.8-.1-.3-.6v-3.9z" fill="#dedede"/>
<g fill="#3d3d3d">
<path d="M531.6 334.8h.3l1.6 2.5v-2.5h.3v2.9h-.4l-1.5-2.4v2.4h-.3z"/>
<path d="M534.5 334.8h.4l1.6 2.5-.1-2.5h.3v2.9h-.3l-1.6-2.4v2.4h-.3z"/>
</g>
<path d="M478.4 342h62.9v9.3l-.3 .7-.7 .3h-61l-.6-.3-.3-.7z" fill="#f2f2f2"/>
<path d="M489.1 347.4l.2 .2-.4 .7zM488.5 346.4a1.26 1.26 0 0 1-.3 1.9l-.2-.1zM488 345.9a.83 .83 0 0 1 1.2 0 .83 .83 0 0 1-.1 1.2v-.1a.57 .57 0 0 0-.2-.9 .57 .57 0 0 0-.8 .4 1.03 1.03 0 0 1-.6 1.4zM487.8 345.2a1.7 1.7 0 0 1 2.1 .5 1.7 1.7 0 0 1-.1 2.2l-.1-.1a1.58 1.58 0 0 0-.1-1.9 1.58 1.58 0 0 0-1.8-.5zM487.3 345.7l.3 .1-.2 .5a.69 .69 0 0 1-.4 1.1z" fill="#3d3d3d"/>
<path d="M530.5 344.2l7.2-.1 .3 .6v4.2l-.6 .3h-6.8l-.3-.6v-3.9z" fill="#dedede"/>
<g fill="#3d3d3d">
<path d="M531.6 345.2h.3l1.6 2.4v-2.4h.3v2.9h-.4l-1.5-2.4v2.4h-.3z"/>
<path d="M534.5 345.2h.4l1.6 2.4-.1-2.4h.3v2.9h-.3l-1.6-2.4v2.4h-.3z"/>
</g>
<g font-size="4.5">
<text x="210.7" y="41">1</text>
<text x="261.2" y="81.3">*</text>
<text x="99.4" y="85.5">1</text>
<text x="352.2" y="91.6">*</text>
<text x="123.2" y="103.1">*</text>
<text x="419.1" y="121.7">*</text>
<text x="352.2" y="133.1">*</text>
<text x="274" y="170.1">1</text>
<text x="371.1" y="170.1">1</text>
<text x="227.7" y="180.4">*</text>
<text x="417.7" y="220.6">1</text>
<text x="496.7" y="231">*</text>
<text x="371.1" y="242.6">*</text>
<text x="540.2" y="246.7">1</text>
<text x="420.5" y="272.6">1</text>
<text x="499.5" y="293.3">*</text>
<text x="629.9" y="288.1">*</text>
<text x="542.3" y="324.8">1</text>
<text x="652.1" y="324.8">1</text>
<text x="580.1" y="345.5">*</text>
</g>
<g font-size="4.2" fill="#fff">
<text x="129.9" y="33.3">products</text>
<text x="267.9" y="63.3">order_items</text>
<text x="22" y="77.8">categories</text>
<text x="425.8" y="103.6">reviews</text>
<text x="153.4" y="162.4">payments</text>
<text x="280.7" y="162.4">orders</text>
<text x="424.5" y="212.9">sellers</text>
<text x="547" y="239">locations</text>
<text x="427.3" y="264.9">customers</text>
<text x="481.6" y="317.1">states</text>
<text x="586.8" y="317.1">cities</text>
</g>
<g font-size="4.2" fill="#2c2c2c">
<text x="129.9" y="43.7">id</text>
<text x="267.9" y="73.6">id</text>
<text x="22" y="88.1">name</text>
<text x="425.8" y="114">id</text>
<text x="153.4" y="172.7">id</text>
<text x="280.7" y="172.7">id</text>
<text x="424.5" y="223.3">id</text>
<text x="547" y="249.3">id</text>
<text x="427.3" y="275.2">id</text>
<text x="481.6" y="327.5">id</text>
<text x="586.8" y="327.5">id</text>
</g>
<g font-size="4.2" fill="#6a6a6a">
<text x="191.8" y="43.7">varchar</text>
<text x="182.7" y="54">integer</text>
<text x="182.7" y="64.4">integer</text>
<text x="172.2" y="74.7">decimal(8,2)</text>
<text x="333.3" y="73.6">varchar</text>
<text x="324.2" y="84">varchar</text>
<text x="80.4" y="88.1">varchar</text>
<text x="172.2" y="85.1">decimal(8,2)</text>
<text x="172.2" y="95.4">decimal(8,2)</text>
<text x="324.2" y="94.3">varchar</text>
<text x="71.4" y="98.5">varchar</text>
<text x="182.7" y="105.8">varchar</text>
<text x="322.1" y="104.7">datetime</text>
<text x="311.6" y="115">decimal(10,2)</text>
<text x="475.3" y="114">varchar</text>
<text x="311.6" y="125.4">decimal(10,2)</text>
<text x="466.3" y="124.4">varchar</text>
<text x="324.2" y="135.7">varchar</text>
<text x="466.3" y="134.7">tinyint</text>
<text x="475.3" y="145.1">varchar</text>
<text x="475.3" y="155.4">varchar</text>
<text x="464.2" y="165.8">datetime</text>
<text x="208.8" y="172.7">varchar</text>
<text x="352.2" y="172.7">varchar</text>
<text x="473.2" y="176.1">datetime</text>
<text x="199.7" y="183.1">varchar</text>
<text x="327.1" y="183.1">order_status</text>
<text x="199.7" y="193.4">integer</text>
<text x="341" y="193.4">datetime</text>
<text x="183.7" y="203.8">payment_type</text>
<text x="341" y="203.8">datetime</text>
<text x="199.7" y="214.2">integer</text>
<text x="341" y="214.2">datetime</text>
<text x="201.8" y="224.5">number</text>
<text x="341" y="224.5">datetime</text>
<text x="477.7" y="223.3">varchar</text>
<text x="468.7" y="233.6">varchar</text>
<text x="349.4" y="234.9">date</text>
<text x="343.1" y="245.2">varchar</text>
<text x="611" y="249.3">varchar</text>
<text x="601.9" y="259.7">varchar</text>
<text x="480.6" y="275.2">varchar</text>
<text x="589.3" y="270">decimal(10,8)</text>
<text x="589.3" y="280.4">decimal(11,8)</text>
<text x="471.5" y="285.6">varchar</text>
<text x="601.9" y="290.7">varchar</text>
<text x="471.5" y="295.9">varchar</text>
<text x="523.3" y="327.5">varchar</text>
<text x="633.2" y="327.5">varchar</text>
<text x="514.3" y="337.8">varchar</text>
<text x="624.2" y="337.8">varchar</text>
<text x="514.3" y="348.2">varchar</text>
<text x="624.2" y="348.2">varchar</text>
</g>
<g font-size="4.2" fill="#3c3c3c">
<text x="129.9" y="54">photos_count</text>
<text x="129.9" y="64.4">weight_grams</text>
<text x="129.9" y="74.7">width_cm</text>
<text x="267.9" y="84">product_id</text>
<text x="129.9" y="85.1">height_cm</text>
<text x="129.9" y="95.4">length_cm</text>
<text x="267.9" y="94.3">order_id</text>
<text x="22" y="98.5">name_english</text>
<text x="129.9" y="105.8">category_name</text>
<text x="267.9" y="104.7">shipment_limit_at</text>
<text x="267.9" y="115">price</text>
<text x="267.9" y="125.4">freight_value</text>
<text x="425.8" y="124.4">order_id</text>
<text x="267.9" y="135.7">seller_id</text>
<text x="425.8" y="134.7">score</text>
<text x="425.8" y="145.1">title</text>
<text x="425.8" y="155.4">comment</text>
<text x="425.8" y="165.8">created_at</text>
<text x="425.8" y="176.1">answered_at</text>
<text x="153.4" y="183.1">order_id</text>
<text x="280.7" y="183.1">status</text>
<text x="153.4" y="193.4">sequential</text>
<text x="280.7" y="193.4">purchase_timestamp</text>
<text x="153.4" y="203.8">type</text>
<text x="280.7" y="203.8">approved_at</text>
<text x="153.4" y="214.2">installments</text>
<text x="280.7" y="214.2">shipped_at</text>
<text x="153.4" y="224.5">value</text>
<text x="280.7" y="224.5">delivered_at</text>
<text x="424.5" y="233.6">zip_code_id</text>
<text x="280.7" y="234.9">estimated_delivery_date</text>
<text x="280.7" y="245.2">customer_id</text>
<text x="547" y="259.7">postal_code_prefix</text>
<text x="547" y="270">latitude</text>
<text x="547" y="280.4">longitude</text>
<text x="427.3" y="285.6">unique_id</text>
<text x="547" y="290.7">city_id</text>
<text x="427.3" y="295.9">zip_code_id</text>
<text x="481.6" y="337.8">name</text>
<text x="586.8" y="337.8">name</text>
<text x="481.6" y="348.2">uf</text>
<text x="586.8" y="348.2">state_id</text>
</g>
</svg>
